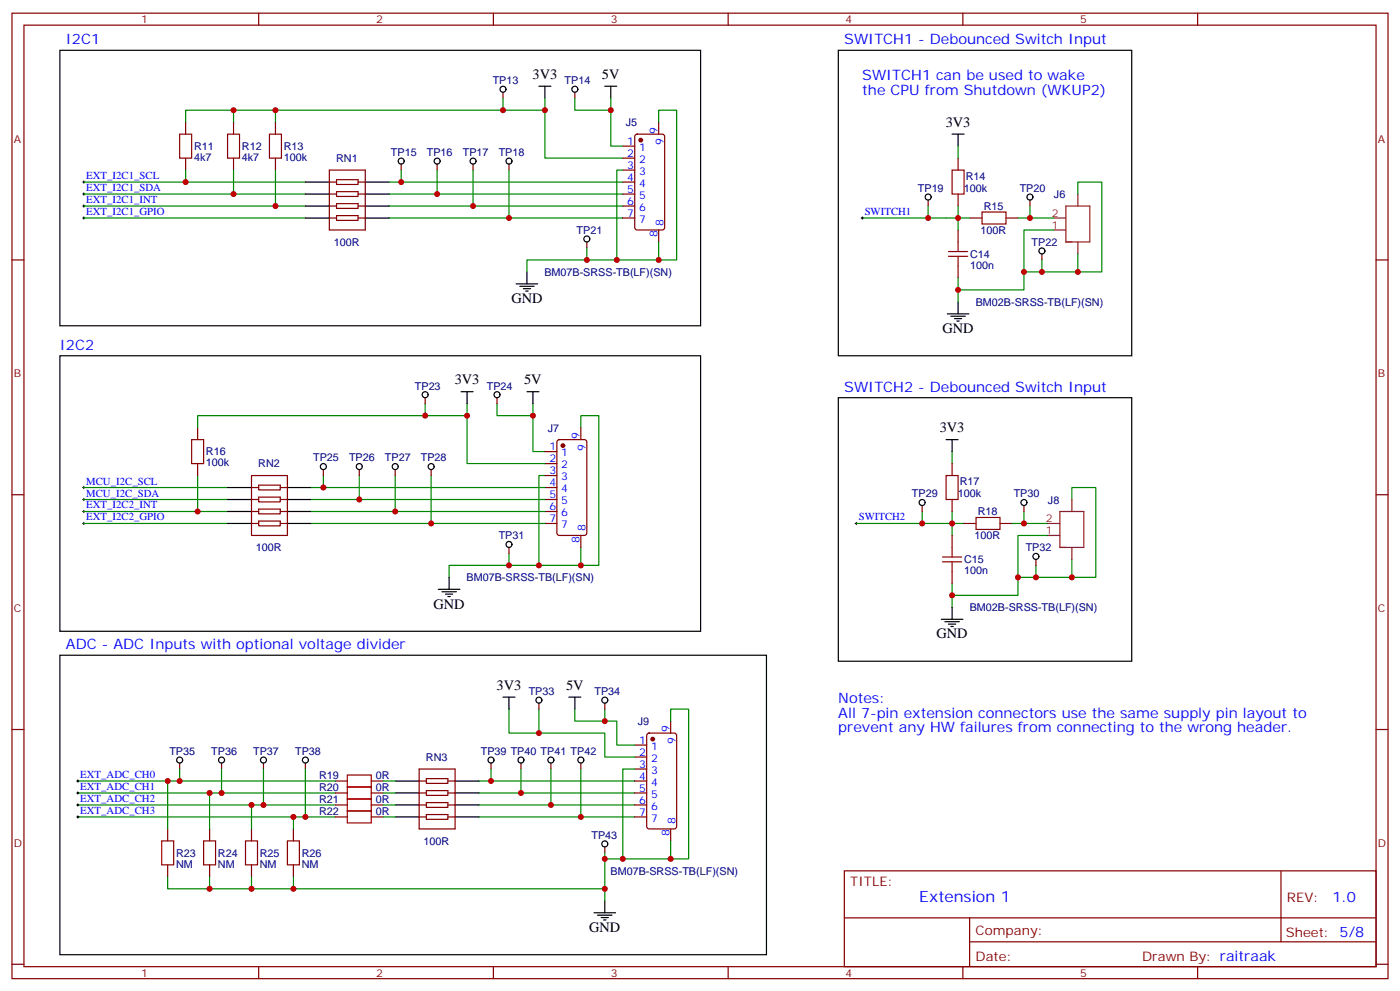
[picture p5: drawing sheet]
<svg xmlns="http://www.w3.org/2000/svg" width="412mm" height="292mm" viewBox="0 0 412 292" stroke-linecap="round" stroke-linejoin="round" font-family="sans-serif">
<g fill="none" stroke="#870000" stroke-width=".35">
<path d="M3.5 3.9h405.4v284.3h-405.4zM7.1 7.4h398.2v277.3h-398.2zM76.2 3.9v3.5M145.3 3.9v3.5M214.5 3.9v3.5M283.6 3.9v3.5M352.8 3.9v3.5M54.7 36v3.5M68.8 36v3.5M81.1 36v3.5M148.2 27.2v1.7M169.3 27.2v1.7"/>
<path d="M187.2 39.7l.5-.2h7.4l.6 .4 .1 27.1-.5 .7h-7.6l-.7-.4v-27.1zM194 36v3.5M54.7 46.6v3.5M68.8 46.6v3.5M81.1 46.6v3.5M97 50.1h10.6v17.6h-10.6zM97 53.6h2.1M97 57.2h2.1M99.1 52.9h6.4v1.4h-6.4zM99.1 56.4h6.4v1.5h-6.4zM99.1 60h6.4v1.4h-6.4zM105.5 53.6h2.1"/>
<path d="M105.5 57.2h2.1M118.2 48.3v1.8M128.8 48.3v1.8M139.3 48.3v1.8M149.9 48.3v1.8M183.4 43h3.6M183.4 46.6h3.6M183.4 50.1h3.6M183.4 53.6h3.6M183.4 57.2h3.6M273.4 58.9v1.8M282.2 46.6v3.5"/>
<path d="M282.2 57.2v3.5M303.4 58.9v1.8M3.5 76.6h3.6M97 60.7h2.1M97 64.2h2.1M99.1 63.5h6.4v1.4h-6.4zM105.5 60.7h2.1M105.5 64.2h2.1M172.9 71.3v1.7M183.4 60.7h3.6M183.4 64.2h3.6M194 67.7v3.6"/>
<path d="M282.2 67.7v3.6M282.2 78.3v3.5M285.8 64.2h3.5M296.3 64.2h3.6M306.9 74.8v1.8M405.3 76.6h3.6M125.2 117.1v1.8M146.4 117.1v1.8M58.2 125.9v3.6M58.2 136.5v3.6M95.2 138.3v1.8M105.8 138.3v1.8"/>
<path d="M116.4 138.3v1.8M127 138.3v1.8M160.5 133h3.5M160.5 136.5h3.5M164.3 129.7l.4-.2h7.5l.6 .4 .1 27.1-.5 .6-7.7 .1-.6-.5-.1-27zM171.1 125.9v3.6M280.5 136.5v3.6M3.5 145.7h3.6M74.1 154.2h2.1M74.1 140.1h10.6v17.6h-10.6zM74.1 143.6h2.1M74.1 150.6h2.1"/>
<path d="M74.1 147.1h2.1M76.2 142.9h6.3v1.4h-6.3zM76.2 146.4h6.3v1.4h-6.3zM76.2 149.9h6.3v1.4h-6.3zM76.2 153.5h6.3v1.4h-6.3zM82.5 154.2h2.2M82.5 143.6h2.2M82.5 150.6h2.2M82.5 147.1h2.2M160.5 154.2h3.5M160.5 143.6h3.5M160.5 150.6h3.5"/>
<path d="M160.5 140.1h3.5M160.5 147.1h3.5M171.1 157.7v3.5M271.6 148.9v1.7M280.5 147.1v3.5M280.5 157.7v3.5M284 154.2h3.5M294.6 154.2h3.5M301.6 148.9v1.7M405.3 145.7h3.6M149.9 161.2v1.8M280.5 168.3v3.5"/>
<path d="M305.2 164.7v1.8M3.5 214.8h3.6M158.7 207.1v1.7M178.2 207.1v1.7M187 219.4h3.5M190.7 216.1l.5-.2h7.4l.7 .4v27.1l-.4 .7h-7.7l-.6-.4-.1-27.1zM197.6 212.4v3.5M405.3 214.8h3.6M52.9 224.7v1.8M65.3 224.7v1.8M77.6 224.7v1.8M90 224.7v1.8"/>
<path d="M98.8 230h3.5M98.8 233.5h3.5M98.8 237.1h3.5M109.4 230h3.5M109.4 233.5h3.5M109.4 237.1h3.5M123.5 226.5h10.6v17.6h-10.6zM123.5 230h2.1M123.5 233.5h2.1M123.5 237.1h2.1M125.6 229.3h6.3v1.4h-6.3zM125.6 232.8h6.3v1.4h-6.3z"/>
<path d="M125.6 236.4h6.3v1.4h-6.3zM125.6 239.9h6.3v1.4h-6.3zM131.9 230h2.2M131.9 233.5h2.2M131.9 237.1h2.2M144.6 224.7v1.8M153.5 224.7v1.8M162.3 224.7v1.8M171.1 224.7v1.8M187 223h3.5M187 226.5h3.5M187 230h3.5"/>
<path d="M187 233.5h3.5M187 237.1h3.5M49.4 244.1v3.5M49.4 254.7v3.5M61.7 244.1v3.5M61.7 254.7v3.5M74.1 244.1v3.5M74.1 254.7v3.5M86.4 244.1v3.5M86.4 254.7v3.5M98.8 240.6h3.5M109.4 240.6h3.5"/>
<path d="M123.5 240.6h2.1M131.9 240.6h2.2M178.2 249.4v1.8M187 240.6h3.5M197.6 244.1v3.5M248.7 256.5h156.6v28.2h-156.6zM377.3 256.5v20.9M248.7 270.3h156.5M285.6 277.4h119.6M285.6 270.3v14.1M3.5 284h3.6M76.2 284.7v3.5"/>
<path d="M145.3 284.7v3.5M214.5 284.7v3.5M283.6 284.7v3.5M352.8 284.7v3.5M405.3 284h3.6"/>
</g>
<g fill="none" stroke="#a10000" stroke-width=".35">
<path d="M52.9 39.5h3.5v7.1h-3.5zM67 39.5h3.6v7.1h-3.6zM79.4 39.5h3.5v7.1h-3.5zM280.5 50.1h3.5v7.1h-3.5zM279.4 75.5h5.6M279.4 74.1h5.6M282.2 71.3v2.8M282.2 75.5v2.8M289.3 62.4h7v3.6h-7zM56.4 129.5h3.6v7h-3.6zM278.7 140.1h3.5v7h-3.5zM287.5 152.4h7.1v3.5h-7.1z"/>
<path d="M277.6 165.5h5.7M277.6 164h5.7M280.5 161.2v2.8M280.5 165.5v2.8M102.3 228.2h7.1v3.6h-7.1zM102.3 231.8h7.1v3.5h-7.1zM102.3 235.3h7.1v3.5h-7.1zM102.3 238.8h7.1v3.6h-7.1zM47.6 247.6h3.6v7.1h-3.6zM60 247.6h3.5v7.1h-3.5zM72.3 247.6h3.5v7.1h-3.5zM84.7 247.6h3.5v7.1h-3.5z"/>
</g>
<g fill="none" stroke="#000" stroke-width=".35">
<path d="M17.6 14.8h188.8v81.2h-188.8zM246.9 14.8h86.5v90h-86.5zM158.7 25.4h3.6M160.5 25.4v3.5M178.2 25.4h3.5M179.9 25.4v3.5M280.5 39.5h3.5M282.2 39.5v3.5M90 53.6h7M90 57.2h7M107.6 53.6h7.1M107.6 57.2h7.1"/>
<path d="M90 60.7h7M90 64.2h7M107.6 60.7h7.1M107.6 64.2h7.1M152 83.6h6.4M153.1 84.3h4.2M154.2 85h2.1M154.9 85.7h.7M155.2 80.1v3.5M279 92.4h6.4M280.1 93.1h4.2M281.2 93.8h2.1"/>
<path d="M281.9 94.5h.7M282.2 88.9v3.5M17.6 104.8h188.8v81.1h-188.8zM135.8 115.4h3.5M137.6 115.4v3.5M155.2 115.4h3.5M157 115.4v3.5M246.9 117.1h86.5v77.6h-86.5zM278.7 129.5h3.5M280.5 129.5v3.5M67 143.6h7.1M67 147.1h7.1"/>
<path d="M67 150.6h7.1M67 154.2h7.1M84.7 143.6h7M84.7 147.1h7M84.7 150.6h7M84.7 154.2h7M129.1 173.6h6.4M130.2 174.3h4.2M131.2 175h2.1M131.9 175.7h.7M132.3 170v3.6M280.5 178.9v3.5"/>
<path d="M17.6 193h208.2v88.2h-208.2zM277.3 182.4h6.3M278.3 183.1h4.3M279.4 183.8h2.1M280.1 184.5h.7M148.2 205.3h3.5M149.9 205.3v3.5M167.6 205.3h3.5M169.3 205.3v3.5M116.4 230h7.1M116.4 233.5h7.1M116.4 237.1h7.1"/>
<path d="M134.1 230h7M134.1 233.5h7M134.1 237.1h7M116.4 240.6h7.1M134.1 240.6h7M175 268.8h6.3M176 269.5h4.3M177.1 270.2h2.1M177.8 270.9h.7M178.2 265.3v3.5"/>
<circle cx="148.2" cy="26.3" r=".88"/>
<circle cx="169.3" cy="26.3" r=".88"/>
<circle cx="118.2" cy="47.4" r=".88"/>
<circle cx="128.8" cy="47.4" r=".88"/>
<circle cx="139.3" cy="47.4" r=".88"/>
<circle cx="149.9" cy="47.4" r=".88"/>
<circle cx="273.4" cy="58" r=".88"/>
<circle cx="303.4" cy="58" r=".88"/>
<circle cx="172.9" cy="70.4" r=".88"/>
<circle cx="306.9" cy="73.9" r=".88"/>
<circle cx="125.2" cy="116.2" r=".88"/>
<circle cx="146.4" cy="116.2" r=".88"/>
<circle cx="95.3" cy="137.4" r=".88"/>
<circle cx="105.8" cy="137.4" r=".88"/>
<circle cx="116.4" cy="137.4" r=".88"/>
<circle cx="127" cy="137.4" r=".88"/>
<circle cx="271.6" cy="148" r=".88"/>
<circle cx="301.6" cy="148" r=".88"/>
<circle cx="149.9" cy="160.3" r=".88"/>
<circle cx="305.2" cy="163.9" r=".88"/>
<circle cx="158.8" cy="206.2" r=".88"/>
<circle cx="178.2" cy="206.2" r=".88"/>
<circle cx="52.9" cy="223.8" r=".88"/>
<circle cx="65.3" cy="223.8" r=".88"/>
<circle cx="77.6" cy="223.8" r=".88"/>
<circle cx="90" cy="223.8" r=".88"/>
<circle cx="144.6" cy="223.8" r=".88"/>
<circle cx="153.5" cy="223.8" r=".88"/>
<circle cx="162.3" cy="223.8" r=".88"/>
<circle cx="171.1" cy="223.8" r=".88"/>
<circle cx="178.2" cy="248.5" r=".88"/>
</g>
<g fill="none" stroke="#008700" stroke-width=".35">
<path d="M68.8 32.5v3.5M81.1 32.5v3.5M148.2 28.9v3.6M160.5 28.9v3.6h-105.8v3.5M160.5 32.5v14.1h22.9M169.3 28.9v3.6h10.6M179.9 28.9v14.1h3.5M194 36v-3.5h5.3v44.1h-17.6M24.7 53.6h65.3M24.7 57.2h65.3M54.7 50.1v3.5M68.8 50.1v7.1"/>
<path d="M81.1 50.1v10.6M114.7 53.6h68.7M114.7 57.2h68.7M118.2 50.1v3.5M128.8 50.1v7.1M139.3 50.1v10.6M149.9 50.1v14.1M183.4 50.1h-1.7v26.5h-26.5v3.5M282.2 43v3.6M317.5 57.2v-3.6h7.1v26.5h-7.1v-5.3M24.7 64.2h65.3M24.7 60.7h65.3"/>
<path d="M114.7 64.2h68.7M114.7 60.7h68.7M172.9 73v3.6M194 71.3v5.3M273.4 60.7v3.5M282.2 60.7v3.5h-28.2M285.8 64.2h-3.6v3.5M303.4 60.7v3.5h-3.5M303.4 64.2h7M306.9 76.6v3.5M310.4 67.7h-8.8v17.7h-19.4M282.2 81.8v7.1"/>
<path d="M301.6 80.1h15.9M125.2 118.9v3.5M137.6 118.9v3.5h-79.4v3.5M146.4 118.9v3.5h10.6M157 118.9v14.1h3.5M137.6 122.4v14.1h22.9M171.1 125.9v-3.5h5.3v44.1h-17.7M280.5 133v3.5M24.7 147.1h42.3M24.7 154.2h42.3M24.7 150.6h42.3M24.7 143.6h42.3"/>
<path d="M58.2 140.1v10.5M91.7 147.1h68.8M91.7 154.2h68.8M91.7 150.6h68.8M91.7 143.6h68.8M95.2 140.1v3.5M105.8 140.1v7M116.4 140.1v10.5M127 140.1v14.1M160.5 140.1h-1.8v26.4h-26.4v3.5M271.6 150.6v3.6M280.5 150.6v3.6h-28.3"/>
<path d="M284 154.2h-3.5v3.5M301.6 150.6v3.6h-3.5M301.6 154.2h7.1M308.7 157.7h-8.8v17.6h-19.4M315.7 147.1v-3.5h7.1v26.4h-7.1v-5.3M149.9 163v3.5M171.1 161.2v5.3M280.5 171.8v7.1M299.9 170h15.8M305.2 166.5v3.5M149.9 208.8v7.1h8.8M158.7 208.8v7.1h19.5v7.1h8.8"/>
<path d="M169.3 208.8v3.6h8.9M178.2 208.8v3.6h3.5v7h5.3M197.6 212.4v-3.6h5.2v44.1h-24.6v8.9M22.9 237.1h75.9M22.9 233.5h75.9M22.9 230h75.9M49.4 230v14.1M52.9 226.5v3.5M61.7 233.5v10.6M65.3 226.5v7M74.1 237.1v7M77.6 226.5v10.6"/>
<path d="M90 226.5v14.1M112.9 237.1h3.5M112.9 233.5h3.5M112.9 230h3.5M141.1 230h45.9M141.1 233.5h45.9M141.1 237.1h45.9M144.6 226.5v3.5M153.5 226.5v7M162.3 226.5v10.6M171.1 226.5v14.1M187 226.5h-3.6v26.4"/>
<path d="M22.9 240.6h75.9M49.4 258.2v3.6h128.8v3.5M61.7 258.2v3.6M74.1 258.2v3.6M86.4 240.6v3.5M86.4 258.2v3.6M112.9 240.6h3.5M141.1 240.6h45.9M178.2 251.2v1.7M197.6 247.6v5.3"/>
</g>
<g fill="none" stroke="#000" stroke-width=".29">
<path d="M24.3 53.6h.7M24.3 57.2h.7M24.7 53.3v.7M24.7 56.8v.7M24.3 64.2h.7M24.3 60.7h.7M24.7 60.3v.7M24.7 63.9v.7M253.6 64.2h.8M254 63.9v.7M24.3 143.6h.7M24.3 147.1h.7"/>
<path d="M24.3 150.6h.7M24.3 154.2h.7M24.7 143.2v.7M24.7 146.8v.7M24.7 150.3v.7M24.7 153.8v.7M251.9 154.2h.7M252.2 153.8v.7M22.6 230h.7M22.6 233.5h.7M22.6 237.1h.7M22.9 229.7v.7"/>
<path d="M22.9 233.2v.7M22.9 236.7v.7M22.6 240.6h.7M22.9 240.2v.7"/>
</g>
<path d="M317.5 57.2v3.5M310.4 67.7h3.6M310.4 64.2h3.6M314 60.7h7v10.6h-7zM317.5 71.3v3.5M308.7 157.7h3.5M308.7 154.2h3.5M312.2 150.6h7.1v10.6h-7.1zM315.7 147.1v3.5M315.7 161.2v3.5" fill="none" stroke="#8c2424" stroke-width=".35"/>
<g fill="#870000" stroke="#870000" stroke-width=".35">
<circle cx="192.3" cy="217.7" r=".53"/>
<circle cx="188.7" cy="41.3" r=".53"/>
<circle cx="165.8" cy="131.2" r=".53"/>
</g>
<g fill="#c00">
<circle cx="282.2" cy="64.2" r=".88"/>
<circle cx="68.8" cy="32.5" r=".88"/>
<circle cx="54.7" cy="53.6" r=".88"/>
<circle cx="81.1" cy="32.5" r=".88"/>
<circle cx="68.8" cy="57.1" r=".88"/>
<circle cx="81.1" cy="60.7" r=".88"/>
<circle cx="58.2" cy="150.6" r=".88"/>
<circle cx="273.4" cy="64.2" r=".88"/>
<circle cx="158.8" cy="215.9" r=".88"/>
<circle cx="178.2" cy="212.4" r=".88"/>
<circle cx="144.6" cy="230" r=".88"/>
<circle cx="153.5" cy="233.5" r=".88"/>
<circle cx="162.3" cy="237.1" r=".88"/>
<circle cx="171.1" cy="240.6" r=".88"/>
<circle cx="86.4" cy="240.6" r=".88"/>
<circle cx="74.1" cy="237.1" r=".88"/>
<circle cx="61.7" cy="233.5" r=".88"/>
<circle cx="49.4" cy="230" r=".88"/>
<circle cx="52.9" cy="230" r=".88"/>
<circle cx="65.3" cy="233.5" r=".88"/>
<circle cx="77.6" cy="237.1" r=".88"/>
<circle cx="90" cy="240.6" r=".88"/>
<circle cx="160.5" cy="32.5" r=".88"/>
<circle cx="148.2" cy="32.5" r=".88"/>
<circle cx="179.9" cy="32.5" r=".88"/>
<circle cx="181.7" cy="76.6" r=".88"/>
<circle cx="172.9" cy="76.6" r=".88"/>
<circle cx="118.2" cy="53.6" r=".88"/>
<circle cx="128.8" cy="57.1" r=".88"/>
<circle cx="139.3" cy="60.7" r=".88"/>
<circle cx="149.9" cy="64.2" r=".88"/>
<circle cx="127" cy="154.2" r=".88"/>
<circle cx="116.4" cy="150.6" r=".88"/>
<circle cx="105.8" cy="147.1" r=".88"/>
<circle cx="95.3" cy="143.6" r=".88"/>
<circle cx="149.9" cy="166.5" r=".88"/>
<circle cx="158.8" cy="166.5" r=".88"/>
<circle cx="157" cy="122.4" r=".88"/>
<circle cx="125.2" cy="122.4" r=".88"/>
<circle cx="137.6" cy="122.4" r=".88"/>
<circle cx="194" cy="76.6" r=".88"/>
<circle cx="171.1" cy="166.5" r=".88"/>
<circle cx="178.2" cy="261.8" r=".88"/>
<circle cx="178.2" cy="252.9" r=".88"/>
<circle cx="197.6" cy="252.9" r=".88"/>
<circle cx="61.7" cy="261.8" r=".88"/>
<circle cx="74.1" cy="261.8" r=".88"/>
<circle cx="86.4" cy="261.8" r=".88"/>
<circle cx="282.2" cy="85.4" r=".88"/>
<circle cx="317.5" cy="80.1" r=".88"/>
<circle cx="306.9" cy="80.1" r=".88"/>
<circle cx="183.4" cy="252.9" r=".88"/>
<circle cx="303.4" cy="64.2" r=".88"/>
<circle cx="301.6" cy="80.1" r=".88"/>
<circle cx="299.9" cy="170" r=".88"/>
<circle cx="301.6" cy="154.2" r=".88"/>
<circle cx="305.2" cy="170" r=".88"/>
<circle cx="315.7" cy="170" r=".88"/>
<circle cx="280.5" cy="175.3" r=".88"/>
<circle cx="271.6" cy="154.2" r=".88"/>
<circle cx="280.5" cy="154.2" r=".88"/>
</g>
<text font-size="4.6" fill="#00f" x="270.8" y="265.5">Extension 1</text>
<g font-size="4.2" fill="#00f">
<text x="19.4" y="13.1">I2C1</text>
<text x="248.7" y="13.1">SWITCH1 - Debounced Switch Input</text>
<text x="254" y="23.6">SWITCH1 can be used to wake</text>
<text x="254" y="27.9">the CPU from Shutdown (WKUP2)</text>
<text x="17.6" y="103">I2C2</text>
<text x="248.7" y="115.4">SWITCH2 - Debounced Switch Input</text>
<text x="19.4" y="191.2">ADC - ADC Inputs with optional voltage divider</text>
<text x="246.9" y="207.1">Notes:</text>
<text x="246.9" y="211.3">All 7-pin extension connectors use the same supply pin layout to</text>
<text x="246.9" y="215.5">prevent any HW failures from connecting to the wrong header.</text>
<text x="392.5" y="265.7">1.0</text>
</g>
<g font-size="4.2">
<text x="156.9" y="23.3">3V3</text>
<text x="177.3" y="23.3">5V</text>
<text x="278.6" y="37.4">3V3</text>
<text x="150.6" y="89.3">GND</text>
<text x="277.6" y="98.1">GND</text>
<text x="133.9" y="113.2">3V3</text>
<text x="154.4" y="113.2">5V</text>
<text x="276.8" y="127.3">3V3</text>
<text x="127.7" y="179.2">GND</text>
<text x="275.9" y="188">GND</text>
<text x="146.3" y="203.2">3V3</text>
<text x="166.7" y="203.2">5V</text>
<text x="173.6" y="274.5">GND</text>
</g>
<g font-size="3.9" fill="#800">
<text x="250.5" y="261.1">TITLE:</text>
<text x="379.1" y="265.7">REV:</text>
<text x="287.4" y="275.3">Company:</text>
<text x="378.7" y="275.9">Sheet: 5/8</text>
<text x="287.4" y="282.9">Date:</text>
<text x="336.4" y="283">Drawn By: raitraak</text>
</g>
<g font-size="3.2" fill="#800">
<text x="41.6" y="6.9">1</text>
<text x="110.8" y="6.9">2</text>
<text x="179.9" y="6.9">3</text>
<text x="249.1" y="6.9">4</text>
<text x="318.2" y="6.9">5</text>
<text x="4.1" y="42">A</text>
<text x="405.9" y="42">A</text>
<text x="4.1" y="111.1">B</text>
<text x="405.9" y="111.1">B</text>
<text x="4.1" y="180.3">C</text>
<text x="405.9" y="180.3">C</text>
<text x="4.1" y="249.4">D</text>
<text x="405.9" y="249.4">D</text>
<text x="41.6" y="287.7">1</text>
<text x="110.8" y="287.7">2</text>
<text x="179.9" y="287.7">3</text>
<text x="249.1" y="287.7">4</text>
<text x="318.2" y="287.7">5</text>
</g>
<g font-size="3.2" fill="#000080">
<text x="145.1" y="24.8">TP13</text>
<text x="166.3" y="24.8">TP14</text>
<text x="184.3" y="37.1">J5</text>
<text x="57.1" y="47.4">4k7</text>
<text x="57.1" y="44.2">R11</text>
<text x="71.3" y="47.4">4k7</text>
<text x="71.3" y="44.2">R12</text>
<text x="83.6" y="47.4">100k</text>
<text x="83.6" y="44.2">R13</text>
<text x="99" y="47.7">RN1</text>
<text x="115.2" y="45.9">TP15</text>
<text x="125.7" y="45.9">TP16</text>
<text x="136.3" y="45.9">TP17</text>
<text x="146.9" y="45.9">TP18</text>
<text x="284.5" y="53">R14</text>
<text x="270.4" y="56.5">TP19</text>
<text x="283.9" y="56.5">100k</text>
<text x="300.4" y="56.5">TP20</text>
<text x="310.5" y="58.3">J6</text>
<text x="289.8" y="61.8">R15</text>
<text x="169.8" y="68.9">TP21</text>
<text x="288.9" y="68.9">100R</text>
<text x="98.3" y="72.4">100R</text>
<text x="285.8" y="75.9">C14</text>
<text x="303.9" y="72.4">TP22</text>
<text x="160.4" y="81.2">BM07B-SRSS-TB(LF)(SN)</text>
<text x="285.8" y="79.1">100n</text>
<text x="287.4" y="90.1">BM02B-SRSS-TB(LF)(SN)</text>
<text x="122.2" y="114.7">TP23</text>
<text x="143.4" y="114.7">TP24</text>
<text x="161.4" y="127.1">J7</text>
<text x="60.7" y="137.4">100k</text>
<text x="60.7" y="134.1">R16</text>
<text x="76.1" y="137.7">RN2</text>
<text x="92.2" y="135.9">TP25</text>
<text x="102.8" y="135.9">TP26</text>
<text x="113.4" y="135.9">TP27</text>
<text x="124" y="135.9">TP28</text>
<text x="282.7" y="142.9">R17</text>
<text x="268.6" y="146.5">TP29</text>
<text x="282.2" y="146.5">100k</text>
<text x="298.6" y="146.5">TP30</text>
<text x="308.7" y="148.3">J8</text>
<text x="288" y="151.8">R18</text>
<text x="146.9" y="158.8">TP31</text>
<text x="287.1" y="158.8">100R</text>
<text x="75.4" y="162.4">100R</text>
<text x="284" y="165.9">C15</text>
<text x="302.1" y="162.4">TP32</text>
<text x="137.4" y="171.2">BM07B-SRSS-TB(LF)(SN)</text>
<text x="284" y="169.1">100n</text>
<text x="285.7" y="180">BM02B-SRSS-TB(LF)(SN)</text>
<text x="155.7" y="204.7">TP33</text>
<text x="175.1" y="204.7">TP34</text>
<text x="187.8" y="213.5">J9</text>
<text x="49.9" y="222.3">TP35</text>
<text x="62.2" y="222.3">TP36</text>
<text x="74.6" y="222.3">TP37</text>
<text x="86.9" y="222.3">TP38</text>
<text x="125.5" y="224.1">RN3</text>
<text x="141.6" y="222.3">TP39 TP40 TP41 TP42</text>
<text x="94" y="229.4">R19</text>
<text x="94" y="232.9">R20</text>
<text x="110.7" y="229.4">0R</text>
<text x="110.7" y="232.9">0R</text>
<text x="94" y="236.4">R21</text>
<text x="94" y="240">R22</text>
<text x="110.7" y="236.4">0R</text>
<text x="110.7" y="240">0R</text>
<text x="124.8" y="248.8">100R</text>
<text x="174.2" y="247.1">TP43</text>
<text x="51.9" y="255.5">NM</text>
<text x="51.9" y="252.3">R23</text>
<text x="64.2" y="255.5">NM</text>
<text x="64.2" y="252.3">R24</text>
<text x="76.6" y="255.5">NM</text>
<text x="76.6" y="252.3">R25</text>
<text x="88.9" y="255.5">NM</text>
<text x="88.9" y="252.3">R26</text>
<text x="179.8" y="257.6">BM07B-SRSS-TB(LF)(SN)</text>
</g>
<g font-size="3.2" fill="#00f">
<text x="193.7" y="39.3" transform="rotate(-90 193.7 39.3)">9</text>
<text x="184.8" y="42.7">1</text>
<text x="184.8" y="46.2">2</text>
<text x="188.3" y="44.5">1</text>
<text x="188.3" y="48">2</text>
<text x="195.4" y="42.8" transform="rotate(-90 195.4 42.8)">9</text>
<text x="25.4" y="52.7">EXT_I2C1_SCL</text>
<text x="184.8" y="49.7">3</text>
<text x="184.8" y="53.3">4</text>
<text x="188.3" y="51.5">3</text>
<text x="25.4" y="56.3">EXT_I2C1_SDA</text>
<text x="25.4" y="59.8">EXT_I2C1_INT</text>
<text x="184.8" y="56.8">5</text>
<text x="188.3" y="55">4</text>
<text x="188.3" y="58.6">5</text>
<text x="25.4" y="63.3">EXT_I2C1_GPIO</text>
<text x="184.8" y="60.3">6</text>
<text x="184.8" y="63.9">7</text>
<text x="188.3" y="62.1">6</text>
<text x="188.3" y="65.6">7</text>
<text x="254.7" y="63.3">SWITCH1</text>
<text x="193.7" y="69.9" transform="rotate(-90 193.7 69.9)">8</text>
<text x="195.4" y="66.4" transform="rotate(-90 195.4 66.4)">8</text>
<text x="170.7" y="129.3" transform="rotate(-90 170.7 129.3)">9</text>
<text x="161.9" y="132.6">1</text>
<text x="161.9" y="136.2">2</text>
<text x="165.3" y="134.4">1</text>
<text x="165.3" y="137.9">2</text>
<text x="172.5" y="132.8" transform="rotate(-90 172.5 132.8)">9</text>
<text x="25.4" y="142.7">MCU_I2C_SCL</text>
<text x="161.9" y="139.7">3</text>
<text x="161.9" y="143.2">4</text>
<text x="165.3" y="141.5">3</text>
<text x="25.4" y="146.2">MCU_I2C_SDA</text>
<text x="25.4" y="149.8">EXT_I2C2_INT</text>
<text x="161.9" y="146.8">5</text>
<text x="165.3" y="145">4</text>
<text x="165.3" y="148.5">5</text>
<text x="25.4" y="153.3">EXT_I2C2_GPIO</text>
<text x="161.9" y="150.3">6</text>
<text x="161.9" y="153.8">7</text>
<text x="165.3" y="152">6</text>
<text x="165.3" y="155.6">7</text>
<text x="252.9" y="153.3">SWITCH2</text>
<text x="170.7" y="159.9" transform="rotate(-90 170.7 159.9)">8</text>
<text x="172.5" y="156.4" transform="rotate(-90 172.5 156.4)">8</text>
<text x="197.2" y="215.7" transform="rotate(-90 197.2 215.7)">9</text>
<text x="188.3" y="219.1">1</text>
<text x="191.8" y="220.8">1</text>
<text x="199" y="219.2" transform="rotate(-90 199 219.2)">9</text>
<text x="188.3" y="222.6">2</text>
<text x="188.3" y="226.1">3</text>
<text x="191.8" y="224.4">2</text>
<text x="191.8" y="227.9">3</text>
<text x="23.6" y="229.1">EXT_ADC_CH0</text>
<text x="23.6" y="232.7">EXT_ADC_CH1</text>
<text x="188.3" y="229.7">4</text>
<text x="188.3" y="233.2">5</text>
<text x="191.8" y="231.4">4</text>
<text x="23.6" y="236.2">EXT_ADC_CH2</text>
<text x="23.6" y="239.7">EXT_ADC_CH3</text>
<text x="188.3" y="236.7">6</text>
<text x="191.8" y="234.9">5</text>
<text x="191.8" y="238.5">6</text>
<text x="188.3" y="240.2">7</text>
<text x="191.8" y="242">7</text>
<text x="199" y="242.8" transform="rotate(-90 199 242.8)">8</text>
<text x="197.2" y="246.3" transform="rotate(-90 197.2 246.3)">8</text>
</g>
<g font-size="3.2" fill="#8d2323">
<text x="309.8" y="63.9">2</text>
<text x="309.8" y="67.4">1</text>
<text x="308.1" y="153.8">2</text>
<text x="308.1" y="157.3">1</text>
</g>
</svg>
